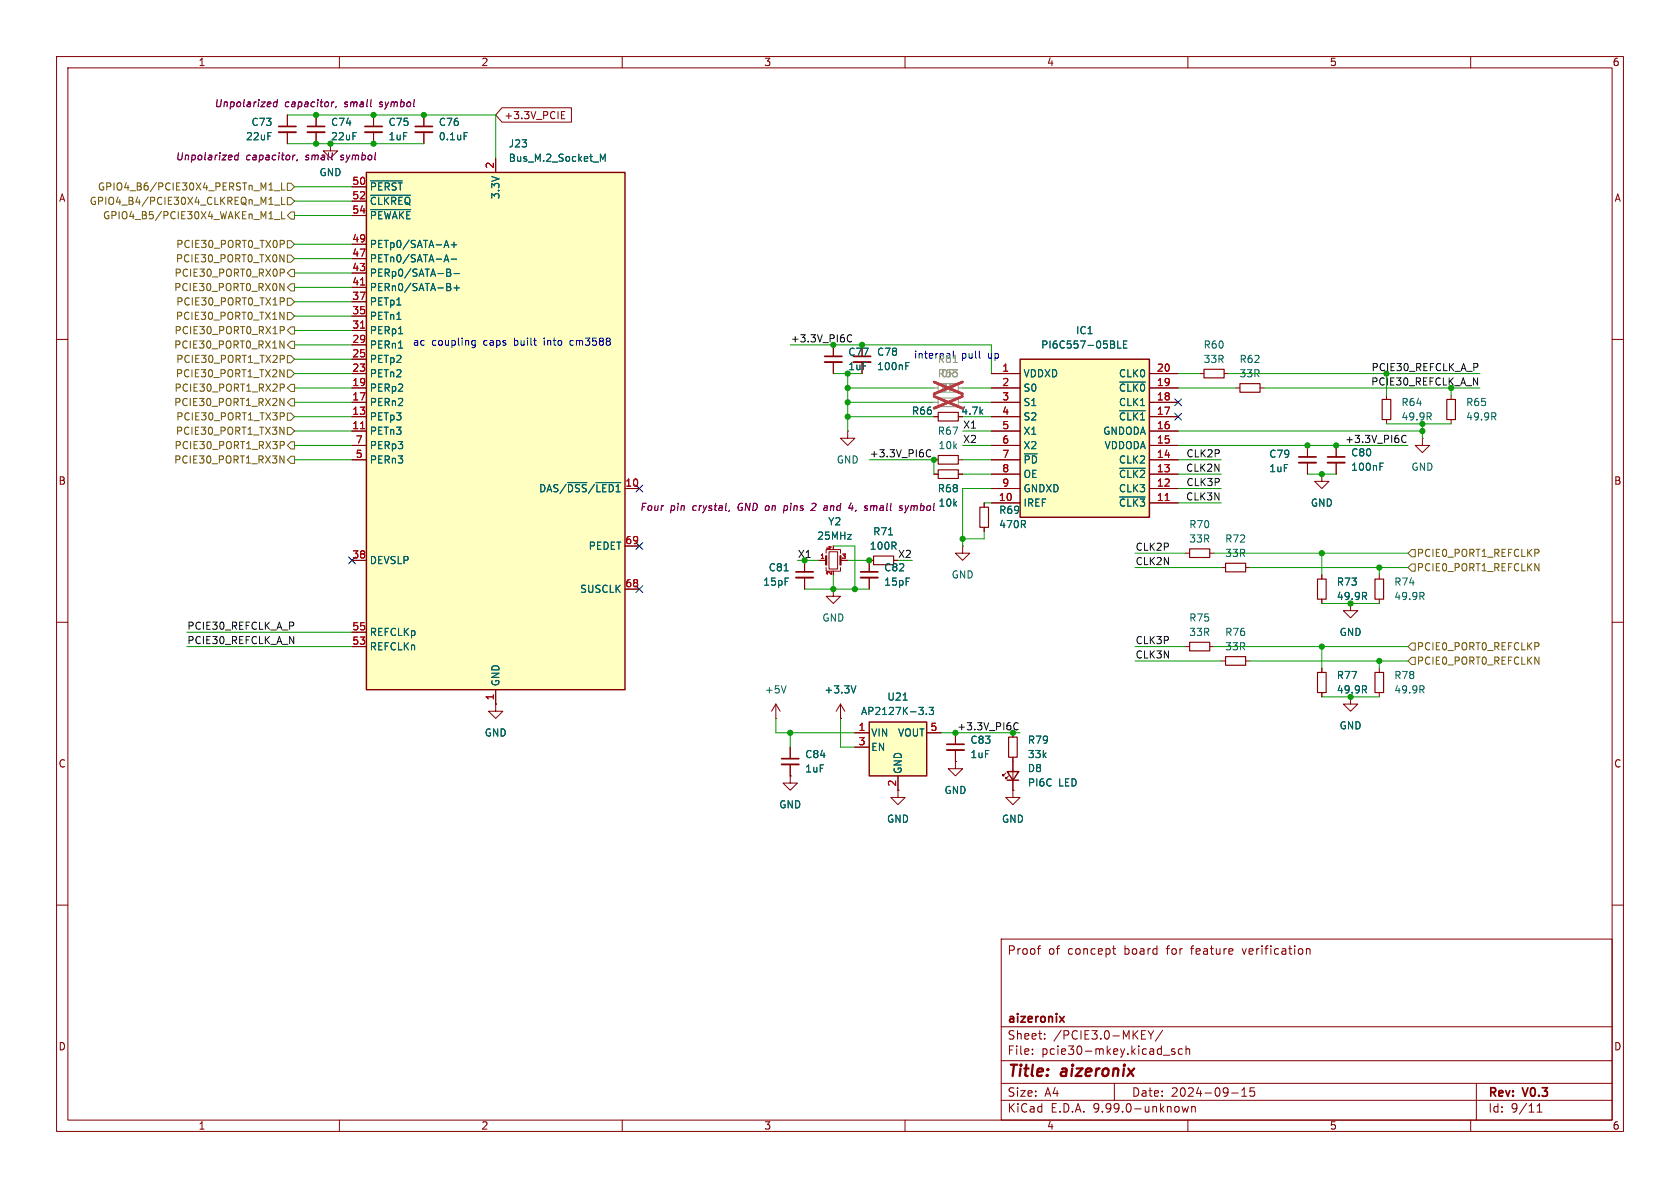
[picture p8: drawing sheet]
<svg xmlns="http://www.w3.org/2000/svg" width="297mm" height="210mm" viewBox="0 0 297 210" stroke-linecap="round" stroke-linejoin="round" font-family="sans-serif">
<g fill="none" stroke="#840000" stroke-width=".18">
<path d="M10 10h277v190h-277zM12 12h273v186h-273zM60 10v2M110 10v2M160 10v2M210 10v2M260 10v2M10 60h2M212.1 66h.8M216.4 66h.8M231.1 78.7v2.1M236.2 78.7v2.1"/>
<path d="M251.5 77.5v1.2h1.2l-1.2 1.3-1.3-1.3h1.3M251.5 77.5h.1M285 60h2M153.7 99.1v2M170.2 96.5v1.3h1.2l-1.2 1.3-1.3-1.3h1.3M170.2 96.5h.1M209.5 97.8h.8M213.9 97.8h.7M231.1 81.8v2M233.7 83.8v1.3h1.2l-1.2 1.3-1.3-1.3h1.3M233.7 83.8h.1M236.2 81.8v2"/>
<path d="M10 110h2M147.3 104.1v1.3h1.3l-1.3 1.3-1.3-1.3h1.3M147.3 104.1h.1M153.7 102.1v2M209.5 114.3h.8M213.9 114.3h.7M215.9 116.8h.8M215.9 100.3h.8M220.2 116.8h.8M220.2 100.3h.8M243.8 101.6v.8M243.8 105.9v.8"/>
<path d="M285 110h2M139.7 137.2v1.2h1.3l-1.3 1.3-1.3-1.3h1.3M139.7 137.2h.1M148.6 127h.1M148.6 124.5l-.8 1.2M148.6 124.5l.8 1.2M148.6 124.5v2.5M177.8 136.7l-.5 .5v-.3v.3h.2M178.3 137.2l-.5 .5v-.3v.3h.3M179.1 139.7v1.3h1.2l-1.2 1.2-1.3-1.2h1.3M179.1 139.7h.1M179.1 129.5v.8"/>
<path d="M179.1 133.9v5.8M10 160h2M177 166h108v32h-108zM183.4 167.7h.6M184 167.2l-.3 .1M196.7 167.7h.5M196.9 167.2v1.3l.3 .2M231 167.8l.2-.1 .3 .1 .1 .9M231 167.7v1M285 160h2M60 198v2M110 198v2"/>
<path d="M160 198v2M177 194.5h108M177 191.5h108M177 187.5h108M177 181.5h108M182.5 186.3v.1M182.5 185.5v.1M184.7 183.6v.1M184.7 182.8v.1M197 191.5v3M203 182.2l.5 .8M203.5 183v.7"/>
<path d="M204 182.2l-.5 .8M205.5 182.1l-1.3 2M205.7 186.5h1.1M207.7 185.5l-.4-.1-.2 .2 .1 .2 .5 .2v.3h-.6M209 195.6l.2 1 .3-.7 .3 .7 .3-1M209 185.5l-.4-.1-.3 .3v.4l.2 .2h.5M209.7 185.5l.2-.1 .3 .1 .1 .9M209.7 184.9v1.5M210 198v2M210.7 195.6v1M210.7 195.7l.2-.1 .3 .1 .1 .9M217.7 193.2h1.2"/>
<path d="M219.5 193.8h.9M219.5 192.7l.5-.4v1.5M221.7 192.3h-.7v.7l.2-.1h.5l.1 .3-.1 .5-.2 .1-.5-.1M260 198v2M261 191.5v6.5M271.7 196.6h.9M271.7 195.5l.5-.4v1.5"/>
</g>
<path d="M229.6 80.8h3.1M234.7 80.8h3M152.1 101.1h3.1M187.3 179.7l.8 1M188.1 179.7l-.8 1" fill="none" stroke="#840000" stroke-width=".3"/>
<path d="M229.6 81.8h3.1M234.7 81.8h3M152.1 102.1h3.1" fill="none" stroke="#840000" stroke-width=".33"/>
<path d="M212.9 65.3h3.5v1.5h-3.5zM210.3 97h3.6v1.6h-3.6zM216.7 99.6h3.5v1.5h-3.5zM210.3 113.5h3.6v1.6h-3.6zM216.7 116.1h3.5v1.5h-3.5zM243.1 102.4h1.5v3.5h-1.5zM178.3 130.3h1.5v3.6h-1.5z" fill="none" stroke="#840000" stroke-width=".2"/>
<path d="M244 82.5h.4M244 81.9h.6M251.3 105.4l.5 .6M251.6 104.8l.2 .2-.2 .3M151.3 121.2l-.4 1.3" fill="none" stroke="#006464" stroke-width=".18"/>
<path d="M178.1 136.4h2l-1 1.5zM178.1 137.9h2" fill="none" stroke="#840000" stroke-width=".25"/>
<path d="M165.9 67.8h3.5v1.5h-3.5z" fill="none" stroke="#a1a1a1" stroke-width=".2"/>
<path d="M165.1 68.6h.8M169.4 68.6h.8" fill="none" stroke="#a1a1a1" stroke-width=".18"/>
<path d="M168.5 64.1h.7" fill="none" stroke="#989898" stroke-width=".18"/>
<path d="M165.1 67.5l5 2.1M170.1 67.5l-5 2.1" fill="none" stroke="#e12e31" stroke-width=".46"/>
<path d="M180.3 63.5h22.9v27.9h-22.9z" fill="#ffffc2"/>
<path d="M180.3 63.5h22.9v27.9h-22.9z" fill="none" stroke="#840000" stroke-width=".25"/>
<g fill="none" stroke="#840000" stroke-width=".18">
<path d="M147.3 61v2M147.3 64v2M149.9 76.2v1.3h1.2l-1.2 1.2-1.3-1.2h1.3M149.9 76.2h.1M152.4 61v2M165.1 73.7h.8M175.3 66h5M175.3 68.6h5M175.3 71.1h5M175.3 73.7h5M175.3 76.2h5M175.3 78.7h5"/>
<path d="M203.2 66h5.1M203.2 68.6h5.1M203.2 71.1h5.1M203.2 73.7h5.1M203.2 76.2h5.1M203.2 78.7h5.1M256.5 69.9v.7M256.5 74.2v.7M153.7 99.1h.7M158 99.1h.7M165.1 81.3h.8M165.1 83.8h.8"/>
<path d="M169.4 81.3h.8M169.4 83.8h.8M174 88.9v.8M174 93.2v.8M175.3 81.3h5M175.3 83.8h5M175.3 86.4h5M175.3 88.9h5M203.2 81.3h5.1M203.2 83.8h5.1M203.2 86.4h5.1M203.2 88.9h5.1"/>
<path d="M233.7 101.6v.8M233.7 105.9v.8M233.7 118.1v.8M238.8 106.7v1.3h1.2l-1.2 1.2-1.3-1.2h1.3M243.8 118.1v.8M158.7 139.7v1.3h1.3l-1.3 1.2-1.2-1.2h1.2M233.7 122.4v.8M238.8 123.2v1.3h1.2l-1.2 1.2-1.3-1.2h1.3M243.8 122.4v.8"/>
</g>
<g fill="none" stroke="#006464" stroke-width=".18">
<path d="M160.1 64.7h.5M160.1 64.1h.6M197.6 60.3v1.2h.6M197.9 67.5h4.6M197.9 72.6h4.6M198.6 60.9h.5M199.2 60.3h-.6v1.2h.6M264 73.6l.5 .6M264.3 73l.2 .2-.2 .4M157.1 94.6h.7M181.1 80.2h2.3M197.9 82.8h4.6"/>
<path d="M197.9 87.9h4.6M241.2 105.4l.4 .6M241.5 104.8l.1 .2-.1 .3M241.2 121.9l.4 .6M241.5 121.3l.1 .2-.1 .3M251.3 121.9l.5 .6M251.6 121.3l.2 .2-.2 .3"/>
</g>
<path d="M206 88.5h.7" fill="none" stroke="#a90000" stroke-width=".18"/>
<path d="M165.9 72.9h3.5v1.5h-3.5zM255.8 70.6h1.5v3.6h-1.5zM154.4 98.3h3.6v1.5h-3.6zM165.9 83.1h3.5v1.5h-3.5zM165.9 80.5h3.5v1.5h-3.5zM173.2 89.7h1.6v3.5h-1.6zM232.9 102.4h1.5v3.5h-1.5zM232.9 118.9h1.5v3.5h-1.5zM243.1 118.9h1.5v3.5h-1.5z" fill="none" stroke="#840000" stroke-width=".2"/>
<path d="M165.9 70.4h3.5v1.5h-3.5z" fill="none" stroke="#a1a1a1" stroke-width=".2"/>
<path d="M165.1 71.1h.8M169.4 71.1h.8" fill="none" stroke="#a1a1a1" stroke-width=".18"/>
<path d="M165.1 70.1l5 2.1M170.1 70.1l-5 2.1" fill="none" stroke="#e12e31" stroke-width=".46"/>
<path d="M145.8 63h3M150.9 63h3" fill="none" stroke="#840000" stroke-width=".3"/>
<path d="M145.8 64h3M150.9 64h3" fill="none" stroke="#840000" stroke-width=".33"/>
<path d="M64.8 30.5h45.7v91.4h-45.7z" fill="#ffffc2"/>
<path d="M64.8 30.5h45.7v91.4h-45.7z" fill="none" stroke="#840000" stroke-width=".25"/>
<g fill="none" stroke="#840000" stroke-width=".18">
<path d="M50.8 20.3v2.1M50.8 23.4v2M55.9 20.3v2.1M55.9 23.4v2M62.2 33h2.6M62.2 35.6h2.6M62.2 38.1h2.6M74.9 20.3v2.1M74.9 23.4v2M87.6 27.9v2.6M62.2 43.2h2.6M62.2 45.7h2.6"/>
<path d="M62.2 48.3h2.6M62.2 50.8h2.6M62.2 53.3h2.6M62.2 55.9h2.6M62.2 58.4h2.6M62.2 61h2.6M62.2 63.5h2.6M62.2 66h2.6M62.2 68.6h2.6M62.2 71.1h2.6M62.2 73.7h2.6M62.2 76.2h2.6"/>
<path d="M62.2 78.7h2.6M245.1 69.9v.7M245.1 74.2v.7M62.2 81.3h2.6M62.2 99.1h2.6M110.5 86.4h2.5M110.5 96.5h2.5M142.2 99.1v2M144.8 99.1h1.2M146 97.8v-.6h2.6v.6M146.6 97.5h1.5v3.1h-1.5zM148.6 99.1h1.3"/>
<path d="M62.2 111.8h2.6M62.2 114.3h2.6M110.5 104.1h2.5M142.2 102.1v2M146 100.3v.7h2.6v-.7M87.6 124.5v1.2h1.3l-1.3 1.3-1.2-1.3h1.2M87.6 124.5h.1M87.6 121.9v2.6M137.2 127h.1M137.2 124.5l-.8 1.2M137.2 124.5l.7 1.2M137.2 124.5v2.5"/>
</g>
<g fill="none" stroke="#006464" stroke-width=".18">
<path d="M65.5 32h5.6M65.5 34.5h7.1M65.5 37.1h7.1M82.1 23.4h.6M106.1 27.2l.5 1 .4-1v1.3M70.5 59h.7M78.5 46.3l.4-1.3 .4 1.3M78.6 43.4h.6M78.6 45.9h.6M78.9 42.5l.4 1.3M79 47.6h.4l.3 .2-.3 .4 .3 .1v.3l-.2 .2h-.5zM79 50.1l.6 .1 .1 .3-.3 .2"/>
<path d="M79 48.2h.4M79 50.7h.4M79.4 50.7l.3 .3v.3l-.7 .1M79.8 43.3h.9M79.8 45.8h.9M80.3 42.8v1M80.3 48.4h.9M80.3 50.9h.9M80.7 50.4v1M70.5 61.5h.7M252.6 73.6l.4 .6M252.9 73l.1 .2-.1 .4"/>
<path d="M100.3 85.3h3.5M105.4 85.3h4.4M138.6 100.9h.7M139 121.2l-.4 1.3"/>
</g>
<path d="M63.7 50.4h.8M63.7 58h.8M63.7 75.8h.8" fill="none" stroke="#a90000" stroke-width=".18"/>
<path d="M49.3 22.4h3M54.4 22.4h3M73.4 22.4h3.1M140.7 101.1h3.1" fill="none" stroke="#840000" stroke-width=".3"/>
<path d="M49.3 23.4h3M54.4 23.4h3M73.4 23.4h3.1M140.7 102.1h3.1" fill="none" stroke="#840000" stroke-width=".33"/>
<path d="M146 98.3v1.5M148.6 98.3v1.5" fill="none" stroke="#840000" stroke-width=".38"/>
<g fill="none" stroke="#840084" stroke-width=".18">
<path d="M49 18.1h-.5l-.2 .5 .2 .3 .4-.1M49.1 17.6l-.2 1.3M58.7 18l-.1 .9M59 18l-.4 .3M59.4 18.8l-.1 .2M42.1 27.5h-.4l-.2 .5 .2 .3 .3-.1M42.2 27l-.2 1.3M51.8 27.4l-.1 .9M52.2 27.4l-.4 .3M52.6 28.2l-.2 .2M129 90.2l-.2 .2M138.6 90.2h.1"/>
<path d="M138.7 89.4l-.2 1.3M143.7 89l-.1 .1M144.2 89.5l-.9 .7h.8M145.9 89.4l.3 .1M146.2 90.2h-.4M146.3 89.7l-.5 .1M150.5 88.9l-.4 .9h.7M150.7 89.4l-.1 .8M153.2 89.8l.1 .3-.2 .1M153.2 89.4l.2 .1M159.1 89.8l.4 .2-.1 .2h-.3M159.1 89.5h.4"/>
<path d="M160 89.4l.2 .8-.3 .5"/>
</g>
<path d="M244.3 70.6h1.6v3.6h-1.6z" fill="none" stroke="#840000" stroke-width=".2"/>
<path d="M153.7 127.6h10.1v9.6h-10.1z" fill="#ffffc2"/>
<path d="M153.7 127.6h10.1v9.6h-10.1z" fill="none" stroke="#840000" stroke-width=".25"/>
<g fill="none" stroke="#840000" stroke-width=".18">
<path d="M88.7 19h12.3v2.6h-12.3l-1.1-1.3zM99.3 19.7h.6M50.8 20.3v2.1M50.8 23.4v2M55.9 20.3v2.1M55.9 23.4v2M58.4 25.4v1.3h1.3l-1.3 1.2-1.3-1.2h1.3M62.2 33h2.6M62.2 35.6h2.6M62.2 38.1h2.6M66 20.3v2.1M66 23.4v2"/>
<path d="M74.9 20.3v2.1M74.9 23.4v2M87.6 27.9v2.6M99.3 20.3h.4M99.3 21h.6M62.2 43.2h2.6M62.2 45.7h2.6M62.2 48.3h2.6M62.2 50.8h2.6M62.2 53.3h2.6M62.2 55.9h2.6M62.2 58.4h2.6"/>
<path d="M62.2 68.6h2.6M62.2 61h2.6M62.2 63.5h2.6M62.2 66h2.6M62.2 71.1h2.6M62.2 73.7h2.6M62.2 76.2h2.6M62.2 78.7h2.6M147.3 61v2M147.3 64v2M152.4 61v2M165.1 73.7h.8"/>
<path d="M175.3 68.6h5M175.3 66h5M175.3 71.1h5M175.3 73.7h5M175.3 76.2h5M175.3 78.7h5M203.2 68.6h5.1M203.2 66h5.1M203.2 71.1h5.1M203.2 73.7h5.1M203.2 76.2h5.1M203.2 78.7h5.1"/>
<path d="M218.4 68.6h.8M222.8 68.6h.7M231.1 78.7v2.1M236.2 78.7v2.1M62.2 99.1h2.6M62.2 81.3h2.6M110.5 86.4h2.5M110.5 96.5h2.5M142.2 99.1v2M144.8 99.1h1.2M148.6 99.1h1.3M154.4 99.1h-.7v2"/>
<path d="M158 99.1h.7M165.1 83.8h.8M169.4 83.8h.8M174 88.9v.8M174 93.2v.8M175.3 81.3h5M175.3 86.4h5M175.3 83.8h5M175.3 88.9h5M203.2 81.3h5.1M203.2 86.4h5.1M203.2 83.8h5.1"/>
<path d="M203.2 88.9h5.1M231.1 81.8v2M233.7 83.8h.1M236.2 81.8v2M62.2 111.8h2.6M62.2 114.3h2.6M110.5 104.1h2.5M142.2 102.1v2M153.7 102.1v2M233.7 101.6v.8M233.7 105.9v.8M233.7 118.1v.8"/>
<path d="M87.6 124.5h.1M87.6 121.9v2.6M139.7 137.2h.1M139.7 132.1v2M139.7 135.1v2.1M148.6 127h.1M151.1 129.5h2.6M151.1 132.1h2.6M158.7 137.2v2.5M163.8 129.5h2.6M168.9 134.6v1.3h1.3l-1.3 1.3-1.3-1.3h1.3M168.9 134.6h.1"/>
<path d="M168.9 129.5v2.1M168.9 132.6v2M179.1 139.7h.1M179.1 129.5v.8M179.1 133.9v2.5M179.1 137.9v1.8M233.7 122.4v.8"/>
</g>
<g fill="none" stroke="#006464" stroke-width=".18">
<path d="M65.5 32h5.6M65.5 34.5h7.1M65.5 37.1h7.1M82.1 23.4h.6M106.1 27.2l.5 1 .4-1v1.3M70.5 59h.7M78.5 46.3l.4-1.3 .4 1.3M78.6 43.4h.6M78.6 45.9h.6M78.9 42.5l.4 1.3M79 47.6h.4l.3 .2-.3 .4 .3 .1v.3l-.2 .2h-.5zM79 50.1l.6 .1 .1 .3-.3 .2"/>
<path d="M79 48.2h.4M79 50.7h.4M79.4 50.7l.3 .3v.3l-.7 .1M79.8 43.3h.9M79.8 45.8h.9M80.3 42.8v1M80.3 48.4h.9M80.3 50.9h.9M80.7 50.4v1M70.5 61.5h.7M160.1 64.7h.5M160.1 64.1h.6"/>
<path d="M197.6 60.3v1.2h.6M197.9 67.5h4.6M197.9 72.6h4.6M198.6 60.9h.5M199.2 60.3h-.6v1.2h.6M100.3 85.3h3.5M105.4 85.3h4.4M157.1 94.6h.7M181.1 80.2h2.3M197.9 82.8h4.6M197.9 87.9h4.6M244 82.5h.4"/>
<path d="M244 81.9h.6M138.6 100.9h.7M241.2 105.4l.4 .6M241.5 104.8l.1 .2-.1 .3M151.3 121.2l-.4 1.3M159.7 123.8h.7M162.4 125h.8l-.4 .5M163.2 125.6v.6M163.8 126.2v.1M164.3 125h.7l-.4 .5 .4 .1v.6l-.2 .1-.5-.1M241.2 121.9l.4 .6M241.5 121.3l.1 .2-.1 .3"/>
</g>
<path d="M219.2 67.8h3.6v1.5h-3.6z" fill="none" stroke="#840000" stroke-width=".2"/>
<path d="M64.5 22.4h3.1M138.2 134.1h3M167.4 131.6h3" fill="none" stroke="#840000" stroke-width=".3"/>
<path d="M64.5 23.4h3.1M138.2 135.1h3M167.4 132.6h3" fill="none" stroke="#840000" stroke-width=".33"/>
<g fill="none" stroke="#725600" stroke-width=".18">
<path d="M48.5 38.8h1M48.5 33.7h1M48.5 36.3h1M49.8 37.4v1.3h.6M49.8 32.3v1.3h.6M49.8 34.9v1.2h.6M50.8 38.1l.6-.6h.7v1.2h-.7zM50.8 32.4h.6l.7 .6-.7 .7h-.6zM50.8 34.9h.6l.7 .7-.7 .6h-.6zM49.5 45l.7 1.3v-1.3M49.5 50.1l.7 1.3v-1.3M49.5 55.2l.7 1.3v-1.3"/>
<path d="M49.5 42.5h.5l.3 .2-.2 .4-.6 .1M49.5 47.6h.5l.3 .2-.2 .4h-.6M49.5 52.6h.5l.3 .3-.2 .4h-.6M49.5 57.7h.5l.3 .3-.2 .3-.6 .1M50.8 42.5h.6l.7 .7-.7 .6h-.6zM50.8 58.4l.6-.6h.7v1.3h-.7zM50.8 55.2h.6l.7 .7-.7 .6h-.6zM50.8 45.1h.6l.7 .6-.7 .7h-.6zM50.8 52.7h.6l.7 .6-.7 .7h-.6zM50.8 48.3l.6-.7h.7v1.3h-.7zM50.8 50.8l.6-.6h.7v1.2h-.7zM49.5 60.3l.7 1.2v-1.2"/>
<path d="M49.5 65.3l.7 1.3v-1.3M49.5 70.4l.7 1.3v-1.3M49.5 75.5l.7 1.3v-1.3M49.5 62.8h.5l.3 .3-.2 .3-.6 .1M49.5 67.9h.5l.3 .2-.2 .4-.6 .1M49.5 73h.5l.3 .2-.2 .4h-.6M49.5 78h.5l.3 .3-.2 .4h-.6M50.8 73h.6l.7 .7-.7 .6h-.6zM50.8 61l.6-.7h.7v1.3h-.7zM50.8 65.4h.6l.7 .6-.7 .7h-.6zM50.8 68.6l.6-.7h.7v1.3h-.7zM50.8 71.1l.6-.6h.7v1.3h-.7z"/>
<path d="M50.8 62.9h.6l.7 .6-.7 .6h-.6zM50.8 75.6h.6l.7 .6-.7 .6h-.6zM50.8 78.7l.6-.6h.7v1.3h-.7zM49.5 80.6l.7 1.3v-1.3M51.4 80.6h.7v1.3h-.7l-.6-.6zM249.6 99.7h.6v1.3h-.6l-.7-.7zM249.6 97.2h.6v1.2h-.6l-.7-.6zM272 97.2v.4M249.6 116.2h.6v1.3h-.6l-.7-.7zM249.6 113.7h.6v1.2h-.6l-.7-.6zM272 113.7v.5"/>
</g>
<path d="M149.8 59.9l.2 .5h.3l.3-.1M150.6 59.3l-.3-.1h-.3l-.2 .5M164.5 79.6l-.2-.1-.3 .1-.3 .4M247.8 77.7l.2 .5h.3l.3-.1M248.6 77.1l-.3-.1h-.3l-.2 .5M163.7 80.2l.3 .5 .3 .1 .2-.2M179.2 128.5l.3 .5h.3l.2-.1M180 127.9l-.2-.1h-.3l-.3 .5" fill="none" stroke="#0f0f0f" stroke-width=".18"/>
<g fill="none" stroke="#009600" stroke-width=".18">
<path d="M50.8 25.4h24.1M50.8 20.3h36.8v7.6M52.1 38.1h10.1M52.1 35.6h10.1M52.1 33h10.1M52.1 58.4h10.1M52.1 50.8h10.1M52.1 55.9h10.1M52.1 45.7h10.1M52.1 48.3h10.1M52.1 53.3h10.1M52.1 43.2h10.1"/>
<path d="M52.1 68.6h10.1M52.1 78.7h10.1M52.1 66h10.1M52.1 63.5h10.1M52.1 71.1h10.1M52.1 61h10.1M52.1 76.2h10.1M52.1 73.7h10.1M139.7 61h35.6v5M147.3 66h2.6v10.2M149.9 68.6h15.2M149.9 71.1h15.2"/>
<path d="M149.9 73.7h15.2M170.2 68.6h5.1M170.2 78.7h5.1M170.2 71.1h5.1M170.2 76.2h5.1M170.2 73.7h5.1M208.3 68.6h10.1M208.3 78.7h40.6M208.3 66h3.8M208.3 76.2h43.2M217.2 66h44.4M223.5 68.6h38.1"/>
<path d="M245.1 74.9h11.4M245.1 66v3.9M251.5 74.9v2.6M256.5 68.6v1.3M52.1 81.3h10.1M142.2 99.1h2.6M147.3 96.5h3.8v7.6M149.9 99.1h3.8M153.7 81.3h11.4v2.5M170.2 83.8h5.1M170.2 81.3h5.1M174 88.9h1.3"/>
<path d="M174 94v1.3h-3.8M175.3 86.4h-5.1v10.1M200.7 97.8h8.8M208.3 88.9h7.6M208.3 86.4h7.6M208.3 83.8h7.6M208.3 81.3h7.6M214.6 97.8h34.3M231.1 83.8h5.1M233.7 97.8v3.8M33 114.3h29.2M33 111.8h29.2"/>
<path d="M142.2 104.1h11.5M147.3 101.6v2.5M200.7 114.3h8.8M200.7 100.3h15.2M200.7 116.8h15.2M214.6 114.3h34.3M221 100.3h27.9M221 116.8h27.9M233.7 106.7h10.1M233.7 114.3v3.8M243.8 100.3v1.3M243.8 116.8v1.3"/>
<path d="M137.2 127v2.5h13.9M139.7 129.5v2.6M148.6 127v5.1h2.5M166.4 129.5h13.9M233.7 123.2h10.1"/>
</g>
<path d="M207.7 73.1l1.2 1.2M207.7 70.5l1.2 1.2M208.9 73.1l-1.2 1.2M208.9 70.5l-1.2 1.2M61.6 98.5l1.2 1.2M62.8 98.5l-1.2 1.2M112.4 95.9l1.2 1.2M112.4 85.8l1.2 1.2M113.6 95.9l-1.2 1.2M113.6 85.8l-1.2 1.2M112.4 103.5l1.2 1.2M113.6 103.5l-1.2 1.2" fill="none" stroke="#000084" stroke-width=".18"/>
<path d="M83.4 60.8l.2 .2h.4M84 60.2v1l-.2 .3-.3-.1M84 60.2h-.4l-.2 .2M101 60.2l-.2 .2v.4l.2 .2M168.5 62.1v1M173.2 63.3h.1" fill="none" stroke="#0000c2" stroke-width=".18"/>
<g fill="none" stroke="#840084" stroke-width=".18">
<path d="M49 18.1h-.5l-.2 .5 .2 .3 .4-.1M49.1 17.6l-.2 1.3M58.7 18l-.1 .9M59 18l-.4 .3M59.4 18.8l-.1 .2M42.1 27.5h-.4l-.2 .5 .2 .3 .3-.1M42.2 27l-.2 1.3M51.8 27.4l-.1 .9M52.2 27.4l-.4 .3M52.6 28.2l-.2 .2M129 90.2l-.2 .2M138.6 90.2h.1"/>
<path d="M138.7 89.4l-.2 1.3M143.7 89l-.1 .1M144.2 89.5l-.9 .7h.8M145.9 89.4l.3 .1M146.2 90.2h-.4M146.3 89.7l-.5 .1M150.5 88.9l-.4 .9h.7M150.7 89.4l-.1 .8M153.2 89.8l.1 .3-.2 .1M153.2 89.4l.2 .1M159.1 89.8l.4 .2-.1 .2h-.3M159.1 89.5h.4"/>
<path d="M160 89.4l.2 .8-.3 .5"/>
</g>
<path d="M63.7 50.4h.8M63.7 58h.8M63.7 75.8h.8M206 88.5h.7" fill="none" stroke="#a90000" stroke-width=".18"/>
<path d="M165.1 71.1h.8M165.1 68.6h.8M169.4 71.1h.8M169.4 68.6h.8" fill="none" stroke="#a1a1a1" stroke-width=".18"/>
<path d="M165.1 70.1l5 2.1M165.1 67.5l5 2.1M170.1 70.1l-5 2.1M170.1 67.5l-5 2.1" fill="none" stroke="#e12e31" stroke-width=".46"/>
<path d="M168.5 64.1h.7" fill="none" stroke="#989898" stroke-width=".18"/>
<g fill="#009600" stroke="#009600" stroke-width=".18">
<circle cx="147.3" cy="104.1" r=".46"/>
<circle cx="153.7" cy="99.1" r=".46"/>
<circle cx="151.1" cy="104.1" r=".46"/>
<circle cx="165.1" cy="81.3" r=".46"/>
<circle cx="170.2" cy="95.3" r=".46"/>
<circle cx="231.1" cy="78.7" r=".46"/>
<circle cx="233.7" cy="83.8" r=".46"/>
<circle cx="236.2" cy="78.7" r=".46"/>
<circle cx="251.5" cy="76.2" r=".46"/>
<circle cx="251.5" cy="74.9" r=".46"/>
<circle cx="152.4" cy="61" r=".46"/>
<circle cx="149.9" cy="66" r=".46"/>
<circle cx="149.9" cy="73.7" r=".46"/>
<circle cx="149.9" cy="68.6" r=".46"/>
<circle cx="149.9" cy="71.1" r=".46"/>
<circle cx="243.8" cy="116.8" r=".46"/>
<circle cx="238.8" cy="106.7" r=".46"/>
<circle cx="243.8" cy="100.3" r=".46"/>
<circle cx="238.8" cy="123.2" r=".46"/>
<circle cx="233.7" cy="114.3" r=".46"/>
<circle cx="233.7" cy="97.8" r=".46"/>
<circle cx="179.1" cy="129.5" r=".46"/>
<circle cx="142.2" cy="99.1" r=".46"/>
<circle cx="139.7" cy="129.5" r=".46"/>
<circle cx="168.9" cy="129.5" r=".46"/>
<circle cx="66" cy="25.4" r=".46"/>
<circle cx="66" cy="20.3" r=".46"/>
<circle cx="58.4" cy="25.4" r=".46"/>
<circle cx="55.9" cy="25.4" r=".46"/>
<circle cx="55.9" cy="20.3" r=".46"/>
<circle cx="74.9" cy="20.3" r=".46"/>
</g>
<g font-size="2.8" fill="#840000">
<text x="178" y="190.9">Title:</text>
<text x="187.7" y="190.9">aizeronix</text>
</g>
<g font-size="2.1" fill="#840000">
<text x="178" y="169">Proof</text>
<text x="185.3" y="169">of</text>
<text x="188.8" y="169">concept</text>
<text x="198.9" y="169">board</text>
<text x="206.6" y="169">for</text>
<text x="211" y="169">feature</text>
<text x="220.2" y="169">verification</text>
<text x="178" y="184">Sheet:</text>
<text x="178" y="181.2">aizeronix</text>
<text x="186.2" y="184">/PCIE3.0-MKEY/</text>
<text x="178" y="186.7">File:</text>
<text x="184.1" y="186.7">pcie30-mkey.kicad_sch</text>
<text x="178" y="196.9">KiCad</text>
<text x="178" y="194.1">Size:</text>
<text x="184.7" y="194.1">A4</text>
<text x="185.7" y="196.9">E.D.A.</text>
<text x="193.3" y="196.9">9.99.0-unknown</text>
<text x="200" y="194.1">Date:</text>
<text x="207" y="194.1">2024-09-15</text>
<text x="263" y="194.3">Rev:</text>
<text x="263" y="196.9">Id:</text>
<text x="267.1" y="196.9">9/11</text>
<text x="269.4" y="194.3">V0.3</text>
</g>
<g font-size="1.8" fill="#840000">
<text x="35" y="11.9">1</text>
<text x="85" y="11.9">2</text>
<text x="135" y="11.9">3</text>
<text x="185" y="11.9">4</text>
<text x="235" y="11.9">5</text>
<text x="285" y="11.9">6</text>
<text x="89.1" y="21.3">+3.3V_PCIE</text>
<text x="10.3" y="35.9">A</text>
<text x="285.3" y="35.9">A</text>
<text x="149.9" y="65.6">1uF</text>
<text x="169.8" y="73.5">4.7k</text>
<text x="10.3" y="85.9">B</text>
<text x="285.3" y="85.9">B</text>
<text x="236.2" y="106.3">49.9R</text>
<text x="236.2" y="122.8">49.9R</text>
<text x="10.3" y="135.9">C</text>
<text x="285.3" y="135.9">C</text>
<text x="10.3" y="185.9">D</text>
<text x="285.3" y="185.9">D</text>
<text x="35" y="199.9">1</text>
<text x="85" y="199.9">2</text>
<text x="135" y="199.9">3</text>
<text x="185" y="199.9">4</text>
<text x="235" y="199.9">5</text>
<text x="285" y="199.9">6</text>
</g>
<g font-size="1.8" fill="#840084">
<text x="37.9" y="19.2">Unpolarized</text>
<text x="50.3" y="19.2">capacitor,</text>
<text x="60.9" y="19.2">small</text>
<text x="67.3" y="19.2">symbol</text>
<text x="31" y="28.5">Unpolarized</text>
<text x="43.4" y="28.5">capacitor,</text>
<text x="54.1" y="28.5">small</text>
<text x="60.5" y="28.5">symbol</text>
<text x="113.1" y="90.5">Four</text>
<text x="118.4" y="90.5">pin</text>
<text x="122.5" y="90.5">crystal,</text>
<text x="130.7" y="90.5">GND on</text>
<text x="139.2" y="90.5">pins</text>
<text x="144.3" y="90.5">2</text>
<text x="146.7" y="90.5">and</text>
<text x="151.3" y="90.5">4,</text>
<text x="154.3" y="90.5">small</text>
<text x="160.6" y="90.5">symbol</text>
</g>
<g font-size="1.8" fill="#006464">
<text x="44.4" y="22.5">C73</text>
<text x="58.4" y="22.5">C74</text>
<text x="68.6" y="22.5">C75</text>
<text x="77.5" y="22.5">C76</text>
<text x="43.4" y="25">22uF</text>
<text x="58.4" y="25">22uF</text>
<text x="68.6" y="25">1uF</text>
<text x="77.5" y="25">0.1uF</text>
<text x="89.8" y="28.8">Bus_M.2_Socket_M</text>
<text x="89.8" y="26.3">J23</text>
<text x="56.4" y="31.3">GND</text>
<text x="65.3" y="33.9">~{PERST}</text>
<text x="88.5" y="35.3" transform="rotate(-90 88.5 35.3)">3.3V</text>
<text x="65.3" y="36.4">~{CLKREQ}</text>
<text x="65.3" y="39">~{PEWAKE}</text>
<text x="65.3" y="44">PETp0/SATA-A+</text>
<text x="65.3" y="46.6">PETn0/SATA-A-</text>
<text x="65.3" y="49.1">PERp0/SATA-B-</text>
<text x="65.3" y="51.7">PERn0/SATA-B+</text>
<text x="65.3" y="54.2">PETp1</text>
<text x="65.3" y="56.7">PETn1</text>
<text x="65.3" y="59.3">PERp1</text>
<text x="190.1" y="59.3">IC1</text>
<text x="65.3" y="61.8">PERn1</text>
<text x="65.3" y="64.4">PETp2</text>
<text x="149.9" y="63.1">C77</text>
<text x="154.9" y="65.6">100nF</text>
<text x="154.9" y="63.1">C78</text>
<text x="184" y="61.8">PI6C557-05BLE</text>
<text x="212.7" y="61.8">R60</text>
<text x="212.7" y="64.4">33R</text>
<text x="219" y="64.4">R62</text>
<text x="65.3" y="66.9">PETn2</text>
<text x="65.3" y="69.4">PERp2</text>
<text x="65.3" y="72">PERn2</text>
<text x="180.8" y="66.9">VDDXD</text>
<text x="180.8" y="69.4">S0</text>
<text x="180.8" y="72">S1</text>
<text x="197.7" y="66.9">CLK0</text>
<text x="197.7" y="69.4">~{CLK0}</text>
<text x="197.7" y="72">CLK1</text>
<text x="219" y="66.9">33R</text>
<text x="247.7" y="72">R64</text>
<text x="259.1" y="72">R65</text>
<text x="65.3" y="74.5">PETp3</text>
<text x="65.3" y="77.1">PETn3</text>
<text x="161.1" y="73.5">R66</text>
<text x="165.7" y="77.1">R67</text>
<text x="180.8" y="74.5">S2</text>
<text x="180.8" y="77.1">X1</text>
<text x="194.9" y="77.1">GNDODA</text>
<text x="197.7" y="74.5">~{CLK1}</text>
<text x="247.7" y="74.5">49.9R</text>
<text x="259.1" y="74.5">49.9R</text>
<text x="65.3" y="79.6">PERp3</text>
<text x="65.3" y="82.1">PERn3</text>
<text x="147.8" y="82.1">GND</text>
<text x="165.8" y="79.6">10k</text>
<text x="180.8" y="79.6">X2</text>
<text x="180.8" y="82.1">~{PD}</text>
<text x="195.2" y="79.6">VDDODA</text>
<text x="197.7" y="82.1">CLK2</text>
<text x="224.3" y="83.7">1uF</text>
<text x="224.3" y="81.1">C79</text>
<text x="238.8" y="83.4">100nF</text>
<text x="238.8" y="80.9">C80</text>
<text x="249.4" y="83.4">GND</text>
<text x="95.2" y="87.2">DAS/~{DSS}/~{LED1}</text>
<text x="165.7" y="87.2">R68</text>
<text x="165.8" y="89.8">10k</text>
<text x="180.8" y="84.7">OE</text>
<text x="180.8" y="87.2">GNDXD</text>
<text x="180.8" y="89.8">IREF</text>
<text x="197.7" y="84.7">~{CLK2}</text>
<text x="197.7" y="87.2">CLK3</text>
<text x="197.7" y="89.8">~{CLK3}</text>
<text x="231.6" y="89.8">GND</text>
<text x="144.4" y="95.6">25MHz</text>
<text x="146.3" y="93.1">Y2</text>
<text x="154.3" y="94.8">R71</text>
<text x="176.5" y="93.6">470R</text>
<text x="176.5" y="91">R69</text>
<text x="210.1" y="93.6">R70</text>
<text x="65.3" y="99.9">DEVSLP</text>
<text x="104" y="97.4">PEDET</text>
<text x="135.8" y="101.2">C81</text>
<text x="153.7" y="97.4">100R</text>
<text x="156.2" y="101.2">C82</text>
<text x="210.1" y="96.1">33R</text>
<text x="216.5" y="96.1">R72</text>
<text x="216.5" y="98.7">33R</text>
<text x="102.5" y="105">SUSCLK</text>
<text x="134.8" y="103.7">15pF</text>
<text x="156.2" y="103.7">15pF</text>
<text x="168.1" y="102.5">GND</text>
<text x="236.2" y="103.7">R73</text>
<text x="246.4" y="106.3">49.9R</text>
<text x="246.4" y="103.7">R74</text>
<text x="65.3" y="112.6">REFCLKp</text>
<text x="145.3" y="110.1">GND</text>
<text x="210.1" y="110.1">R75</text>
<text x="210.1" y="112.6">33R</text>
<text x="216.5" y="112.6">R76</text>
<text x="236.7" y="112.6">GND</text>
<text x="65.3" y="115.2">REFCLKn</text>
<text x="216.5" y="115.2">33R</text>
<text x="88.5" y="121.4" transform="rotate(-90 88.5 121.4)">GND</text>
<text x="135.1" y="122.8">+5V</text>
<text x="145.6" y="122.8">+3.3V</text>
<text x="156.8" y="124.1">U21</text>
<text x="236.2" y="120.2">R77</text>
<text x="246.4" y="122.8">49.9R</text>
<text x="246.4" y="120.2">R78</text>
<text x="85.6" y="130.4">GND</text>
<text x="152.1" y="126.6">AP2127K-3.3</text>
<text x="153.9" y="130.4">VIN</text>
<text x="158.7" y="130.4">VOUT</text>
<text x="171.5" y="131.7">C83</text>
<text x="181.6" y="131.7">R79</text>
<text x="236.7" y="129.1">GND</text>
<text x="142.2" y="136.8">1uF</text>
<text x="142.2" y="134.2">C84</text>
<text x="153.9" y="132.9">EN</text>
<text x="159.6" y="136.9" transform="rotate(-90 159.6 136.9)">GND</text>
<text x="171.5" y="134.2">1uF</text>
<text x="181.6" y="134.2">33k</text>
<text x="181.6" y="136.7">D8</text>
<text x="137.7" y="143.1">GND</text>
<text x="166.9" y="140.6">GND</text>
<text x="181.6" y="139.2">PI6C</text>
<text x="187.1" y="139.2">LED</text>
<text x="156.7" y="145.6">GND</text>
<text x="177" y="145.6">GND</text>
</g>
<g font-size="1.8" fill="#a90000">
<text x="87.4" y="29.9" transform="rotate(-90 87.4 29.9)">2</text>
<text x="62.2" y="32.8">50</text>
<text x="62.2" y="35.3">52</text>
<text x="62.2" y="37.8">54</text>
<text x="62.2" y="42.9">49</text>
<text x="62.2" y="45.5">47</text>
<text x="62.2" y="48">43</text>
<text x="62.2" y="50.5">41</text>
<text x="62.2" y="53.1">37</text>
<text x="62.2" y="55.6">35</text>
<text x="62.2" y="58.2">31</text>
<text x="62.2" y="60.7">29</text>
<text x="62.2" y="63.2">25</text>
<text x="62.2" y="65.8">23</text>
<text x="177.1" y="65.8">1</text>
<text x="204.4" y="65.8">20</text>
<text x="62.2" y="68.3">19</text>
<text x="62.2" y="70.9">17</text>
<text x="177.1" y="68.3">2</text>
<text x="177.1" y="70.9">3</text>
<text x="204.4" y="68.3">19</text>
<text x="204.4" y="70.9">18</text>
<text x="62.2" y="73.4">13</text>
<text x="62.2" y="75.9">11</text>
<text x="177.1" y="73.4">4</text>
<text x="177.1" y="75.9">5</text>
<text x="204.4" y="73.4">17</text>
<text x="204.4" y="75.9">16</text>
<text x="62.8" y="78.5">7</text>
<text x="62.8" y="81">5</text>
<text x="177.1" y="78.5">6</text>
<text x="177.1" y="81">7</text>
<text x="177.1" y="83.6">8</text>
<text x="204.4" y="78.5">15</text>
<text x="204.4" y="81">14</text>
<text x="204.4" y="83.6">13</text>
<text x="110.4" y="86.1">10</text>
<text x="176.5" y="88.6">10</text>
<text x="177.1" y="86.1">9</text>
<text x="204.4" y="86.1">12</text>
<text x="204.4" y="88.6">11</text>
<text x="62.2" y="98.8">38</text>
<text x="110.4" y="96.3">69</text>
<text x="110.4" y="103.9">68</text>
<text x="62.2" y="111.5">55</text>
<text x="62.2" y="114">53</text>
<text x="87.4" y="123.9" transform="rotate(-90 87.4 123.9)">1</text>
<text x="151.7" y="129.3">1</text>
<text x="151.7" y="131.8">3</text>
<text x="164.4" y="129.3">5</text>
<text x="158.5" y="139.1" transform="rotate(-90 158.5 139.1)">2</text>
</g>
<g font-size="1.8" fill="#725600">
<text x="17.2" y="33.9">GPIO4_B6/PCIE30X4_PERSTn_M1_L</text>
<text x="15.8" y="36.4">GPIO4_B4/PCIE30X4_CLKREQn_M1_L</text>
<text x="18.1" y="39">GPIO4_B5/PCIE30X4_WAKEn_M1_L</text>
<text x="31" y="46.6">PCIE30_PORT0_TX0N</text>
<text x="31.1" y="44">PCIE30_PORT0_TX0P</text>
<text x="30.7" y="51.7">PCIE30_PORT0_RX0N</text>
<text x="30.8" y="49.1">PCIE30_PORT0_RX0P</text>
<text x="30.8" y="59.3">PCIE30_PORT0_RX1P</text>
<text x="31" y="56.7">PCIE30_PORT0_TX1N</text>
<text x="31.1" y="54.2">PCIE30_PORT0_TX1P</text>
<text x="30.7" y="61.8">PCIE30_PORT0_RX1N</text>
<text x="31.1" y="64.4">PCIE30_PORT1_TX2P</text>
<text x="30.7" y="72">PCIE30_PORT1_RX2N</text>
<text x="30.8" y="69.4">PCIE30_PORT1_RX2P</text>
<text x="31" y="66.9">PCIE30_PORT1_TX2N</text>
<text x="31" y="77.1">PCIE30_PORT1_TX3N</text>
<text x="31.1" y="74.5">PCIE30_PORT1_TX3P</text>
<text x="30.7" y="82.1">PCIE30_PORT1_RX3N</text>
<text x="30.8" y="79.6">PCIE30_PORT1_RX3P</text>
<text x="250.4" y="101.2">PCIE0_PORT1_REFCLKN</text>
<text x="250.4" y="98.7">PCIE0_PORT1_REFCLKP</text>
<text x="250.4" y="117.7">PCIE0_PORT0_REFCLKN</text>
<text x="250.4" y="115.2">PCIE0_PORT0_REFCLKP</text>
</g>
<g font-size="1.8" fill="#0000c2">
<text x="72.9" y="61.3">ac</text>
<text x="76.3" y="61.3">coupling</text>
<text x="85.6" y="61.3">caps</text>
<text x="91.2" y="61.3">built</text>
<text x="96.6" y="61.3">into</text>
<text x="101.4" y="61.3">cm3588</text>
<text x="161.5" y="63.6">internal</text>
<text x="170" y="63.6">pull</text>
<text x="174.8" y="63.6">up</text>
</g>
<g font-size="1.8" fill="#009600">
<text x="139.7" y="60.6">+3.3V_PI6C</text>
<text x="242.4" y="65.7">PCIE30_REFCLK_A_P</text>
<text x="242.3" y="68.2">PCIE30_REFCLK_A_N</text>
<text x="141" y="98.7">X1</text>
<text x="158.7" y="98.7">X2</text>
</g>
<g font-size="1.8" fill="#989898">
<text x="165.7" y="64.4">R61</text>
<text x="165.7" y="66.9">R63</text>
<text x="166.3" y="66.9">0R</text>
<text x="166.3" y="69.4">0R</text>
</g>
<g font-size="1.8" fill="#0f0f0f">
<text x="170.2" y="75.9">X1</text>
<text x="153.7" y="80.9">+3.3V_PI6C</text>
<text x="170.2" y="78.4">X2</text>
<text x="209.6" y="83.5">CLK2N</text>
<text x="209.6" y="80.9">CLK2P</text>
<text x="237.7" y="78.4">+3.3V_PI6C</text>
<text x="209.6" y="88.6">CLK3N</text>
<text x="209.6" y="86">CLK3P</text>
<text x="200.7" y="97.4">CLK2P</text>
<text x="200.7" y="100">CLK2N</text>
<text x="33" y="111.4">PCIE30_REFCLK_A_P</text>
<text x="33" y="114">PCIE30_REFCLK_A_N</text>
<text x="200.7" y="114">CLK3P</text>
<text x="200.7" y="116.5">CLK3N</text>
<text x="169.1" y="129.2">+3.3V_PI6C</text>
</g>
<g font-size="1.1" fill="#a90000">
<text x="144.9" y="98.8">1</text>
<text x="147.1" y="101.8" transform="rotate(-90 147.1 101.8)">2</text>
<text x="147.1" y="97.4" transform="rotate(-90 147.1 97.4)">4</text>
<text x="148.7" y="98.8">3</text>
</g>
</svg>
